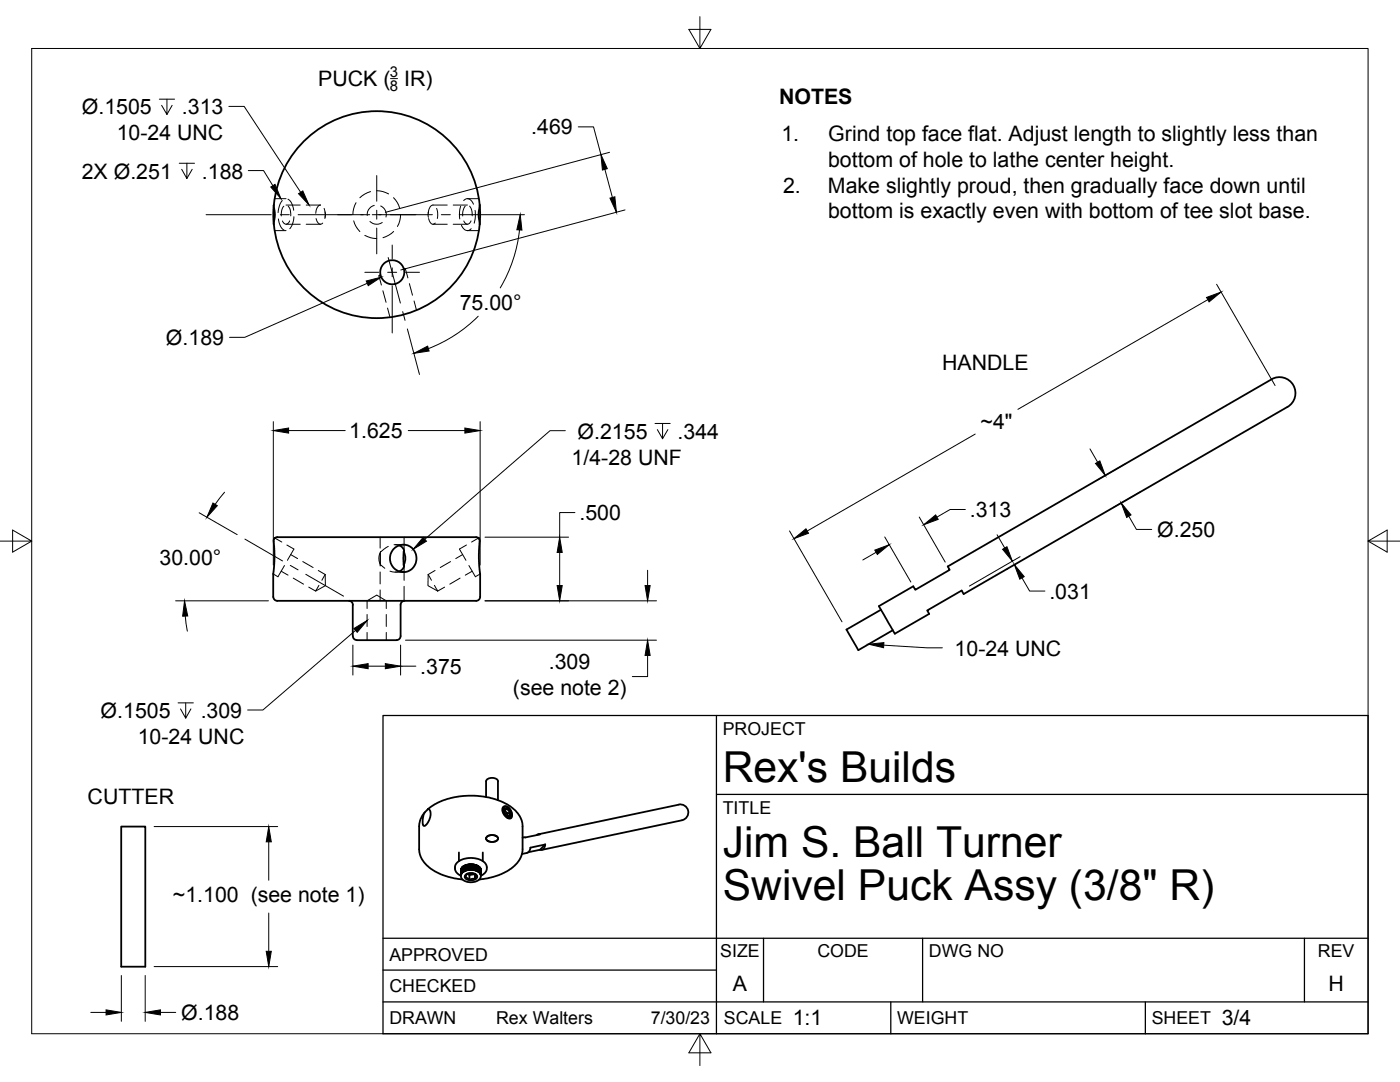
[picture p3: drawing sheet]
<svg xmlns="http://www.w3.org/2000/svg" width="279mm" height="216mm" viewBox="0 0 279 216" stroke-linecap="round" stroke-linejoin="round" font-family="sans-serif">
<!-- layer: Visible -->
<g fill="none" stroke="#000" stroke-width=".36">
<path d="M54.6 40.9l.3 1.8-.3 2.1zM54.7 40.9a20.6 20.6 0 0 1 20.5-18.7 20.6 20.6 0 0 1 20.5 18.7M54.7 44.8a20.6 20.6 0 0 0 20.5 18.7 20.6 20.6 0 0 0 20.5-18.7M95.7 40.9v3.9M95.7 40.9l-.2 1.8 .2 2.1M69.6 119.9a.76 .76 0 0 1 .8 .8v6.2a1.34 1.34 0 0 0 1.8 .8h5.6a3 3 0 0 0 1.9-.2l.2-.6v-6.2a.79 .79 0 0 1 .8-.8M78.7 109.4l.9-.5 1.2-.2 1 .3 .7 .6 .5 1 .1 .9-.3 1.1-.6 .9-1 .6-.9 .1-1.1-.4-.7-.6-.5-.8-.2-1.2 .3-.9zM79.7 108.8l.7 .6 .2 .4v.3M80.6 112.8v.2l-.1 .3-.8 .7M80.6 110.1v2.7M80.6 110.1l.3 1.3-.3 1.3M95 107.2h-39.8l-.4 .2-.2 .4 .2 3.7-.3 3v4.6a1.17 1.17 0 0 0 1.5 .8h39"/>
<path d="M95 107.2l.5 .2 .2 .4-.1 3.7 .2 3v4.6a.79 .79 0 0 1-.8 .8M175.4 120.9l6.9-3.9 .4 .7 6.8-4-.4-.7 64.7-37.3a3.2 3.2 0 0 1 4.3 1.2 3.2 3.2 0 0 1-1.2 4.3l-64.6 37.3-.4-.7-6.9 4 .4 .7-6.8 3.9zM175.8 121.7l-6.9 3.9 2.2 3.9 .2 .2 6.9-3.9M97 159v-3.1a1.38 1.38 0 0 1 2.4 0v3.8M24.2 164.9h4.8v28h-4.8zM84.8 162.1l-.9 1.4-.2 .9v5.5a6.6 6.6 0 0 0 4.7 4.7l2.2 .6 1.7 .3M84.9 162l.7-.6 .3 .5v.7l-.5 1.5-.5 .6-.3 .1-.2-.4-.1-.8 .3-1.1zM85.4 161.5l1.4-1.1 2.5-1 2.5-.5 3.3-.1 2.7 .4 2.3 .8 1.8 1 .9 .6 .7 .9a3.9 3.9 0 0 1 .8 2.4l-.1 5.1a6.7 6.7 0 0 1-4.6 4.6l-2.2 .6-1.7 .3M91.6 170.1v1.7M92 173.4l.1 1.8 .6 .6 1.1 .2 1.1-.1 .9-.5 .2-.5v-1.5M92 174.8l-1-.9-.2-.4 .1-.9 .4-.6 .6-.4 1.8-.4 1.9 .3 .8 .3 .6 .6 .2 .6-.2 .8-.3 .5-.7 .5M92 174.6v.1"/>
<path d="M92 173.6h.1M92 174.4v.2M92 173.4v1.3M92.1 173.3l-.1 1.2M92.1 174.2v.2M92.1 174.3v.1M92.1 173.3v.1M92.1 173.2v1.1M92.2 173.2v1.1M92.2 174h.1M92.2 173.2h.1M92.2 173.1v1.1z"/>
<path d="M92.3 173.1v1M92.3 173.8v.1M92.3 173.1h.1M92.3 174.1h.1M92.4 172.9v1.1zM92.4 172.9v1.1M92.4 173.7h.1M92.4 173h.1M92.5 172.8v1.1M92.6 172.8v1.1M92.6 173.6h.1M92.6 172.9h.1"/>
<path d="M92.6 173.9h.1M92.6 172.8h.1M92.7 172.7v1.1zM92.7 172.7v1.1M92.8 173.5h.1M92.8 172.8h.1M92.8 174.7a1.54 1.54 0 0 1 2.4 .2 1.45 1.45 0 0 1-2.5 0zM92.9 172.7v1.1zM93 172.6v1.1M93 173.4h.1M93 172.7h.1M93 173.7h-.1"/>
<path d="M93 172.6h-.1M93.1 174.4l.7-.2 .8 .2a.35 .35 0 0 1 .4 .5 .49 .49 0 0 1-.3 .5 .49 .49 0 0 1-.5 0 1.46 1.46 0 0 1-1.3-.4zM93.1 172.6v1.1M93.2 172.6v1.1M93.2 173.4h.1M93.2 172.6h.1M93.3 174.4l.4 .2 1-.2M93.4 172.5v1.1zM93.5 172.5v1.1M93.5 173.3h-.1M93.5 172.6h-.1M93.5 173.6h-.1"/>
<path d="M93.5 172.5h-.1M93.6 172.5v1.1zM93.7 174.6v.9M93.7 172.5v1.1M93.7 173.3h-.1M93.7 172.5h-.1M93.7 173.6h-.1M93.9 172.5v1.1zM94 172.5v1.1M94 173.3h-.1M94 172.5h-.1M94 173.5h-.1"/>
<path d="M94.1 172.5v1.1M94.1 173.5l.1 .1M94.1 172.5h.1M94.1 173.3h.1M94.2 172.6v1M94.4 172.5v1.1M94.4 173.6h.1M94.4 172.5h.1M94.4 172.6l.1-.1v1.1l-.1-.3M94.6 173.3h.1M94.7 173.4v.3M94.7 172.6h-.1"/>
<path d="M94.7 172.6v1.1M94.7 172.5h-.1l.1 1.1M94.8 174.5v.8M94.8 173.4h.1M94.8 172.6l.1 .1M94.9 172.7v1M94.9 172.6h-.1l.1 1.1M95.1 172.7v1.1M95.1 172.6v.1M95.1 173.5h.1M95.1 172.7v1M95.1 172.7h.1"/>
<path d="M95.3 173.5v.1M95.3 172.8h.1M95.3 172.8v1.1M95.5 173.6v.1M95.5 173.7v.3M95.5 172.9h.1M95.5 172.9v1.1M95.6 174l.1 .1M95.6 173h.1M95.6 173.8l.1 .3M95.7 173l-.1 .1M95.7 173v1.1"/>
<path d="M95.7 173l-.1 1.1M95.7 173.1v1.1M95.7 174.1l.1 .1M95.7 173.1h.1M95.7 173.2l.1 1-.1-.3M95.7 173.2h.1M95.8 174.1l.1 .2M95.8 174.3h.1M95.8 173.2l.1 1.1M95.8 174h.1M95.9 173.4l.1 1.2M95.9 173.4h.1"/>
<path d="M95.9 173.4v1.1v-.2M96 173.5h.1M96.4 170.1v1.7M97 167.2v.1M97.1 167.1a1.47 1.47 0 0 1 2.3 .2 1.38 1.38 0 0 1-2.4 0zM100.4 161.1l.5-.3 .8 .6 .5 1.1v.5l-.2 .3-.7-.1-.7-.6-.4-.9zM100.6 161.7l.7 .7v.4l.2 .1a.24 .24 0 0 0 .3-.1 .24 .24 0 0 0-.1-.3l.1-.5-.5 .4M100.7 161a1.41 1.41 0 0 1 1.2 2.2 1.41 1.41 0 0 1-1.2-2.2zM100.7 161.4l-.1 .4M100.7 161.4h.2a.31 .31 0 0 1 .4 0 .31 .31 0 0 1 .1 .3l.4 .3M101.2 161l.1 .1M101.3 161.3l-.6 .4"/>
<path d="M101.3 161.3l.6 .7a.56 .56 0 0 1-.4 .9l-.6-.5-.3-.6 .1-.4M101.3 161.3h-.4l-.2 .1M102.2 162.6v.1M104.8 167.1h-.5M105.9 169.1a1.1 1.1 0 0 1-.8 1.1l-.9 .2M107.8 166.5l-.7 .1M107.8 166.5l-3 .6M108.8 168.5l-1 1.1-2.4 .5M108.8 168.5l-3 .6M108.8 168.5a.97 .97 0 0 1-1 1.1M135.4 160.6l-28 5.9M135.4 160.5a1.6 1.6 0 0 1 1.9 1.3 1.6 1.6 0 0 1-1.2 1.9"/>
<path d="M136.1 163.7l-28 5.9"/>
<circle cx="78.3" cy="54.3" r="2.4"/>
</g>
<!-- layer: Hidden -->
<g fill="none" stroke="#000" stroke-width=".2">
<path d="M54.8 39.6h2.3M57.5 39.8a2.8 2.8 0 0 1 1.1 2.2M74 38.2l-1.2 .5-1 .8M75.2 38.1a5 5 0 0 1 2.4 .6M78.5 39.5a4.7 4.7 0 0 1 1.3 2.1M93.3 39.6h2.3M54.8 46h2.3M55.6 43.7l.4 1.5 .7 .7M56.3 40l-.5 1-.3 1.4M56.6 41.1l-.4 .8-.1 1.2M57.1 44.7h2.8M57.1 40.9h2.8"/>
<path d="M57.5 41.1l.4 .7 .1 1.3M57.8 44.1a.72 .72 0 0 1-.7 .6 .72 .72 0 0 1-.7-.6M58.7 43.2l-.4 1.6-.5 .8M61.1 40.9h2.9a1.44 1.44 0 0 0-1 1.7M61.1 44.7h2.9M63.1 43.6a.98 .98 0 0 0 1.1 1.1l.2-.2M64.7 41.6l.2 1.1-.1 .9M64.9 42.3v1.1M70.6 44.1a4.7 4.7 0 0 0 1.2 2.1M71.1 40.4a5 5 0 0 0-.7 2.4M72.8 47a5 5 0 0 0 2.4 .6M73.8 44.2a1.91 1.91 0 0 0 2.5 .2"/>
<path d="M74.7 41a1.91 1.91 0 0 0-1.4 2M75.6 55.1l.5 1.8M75.9 54.8l-.3 .3M75.9 54.9l-.3 .2M76 41.1a1.86 1.86 0 0 1 1 2.2M76.4 58l.6 2.3M78.5 46.2l-.9 .7-1.2 .5M79.9 42.8a4.8 4.8 0 0 1-.6 2.4M80.5 53.5l.4 .1M80.9 53.6l-.3 .1M80.9 53.6l.5 1.9M81.7 56.6l.6 2.3"/>
<path d="M85.5 42.3v1.1M85.5 43.6a.97 .97 0 0 0 1.2 1.1l.2-.2M86.4 44.7h2.9M87.1 41.6l.2 .8v1.2M89.3 40.9h-2.9a1.39 1.39 0 0 0-.9 1.7M90.4 44.7h2.9M90.4 40.9h2.9M91.9 41.1l-.2 1.1 .1 1.5M92.1 44.9a1.15 1.15 0 0 0 .7 1 1.15 1.15 0 0 0 1.2-.3M92.5 40a1.03 1.03 0 0 1 1.1-.3 1.03 1.03 0 0 1 .7 .7l.2 .3M92.8 41.1l-.4 1.1v.9M93.3 46h2.3"/>
<path d="M93.7 41.1l.4 .7 .1 1.3M94 44.1a.72 .72 0 0 1-.7 .6 .72 .72 0 0 1-.7-.6M94.8 42l.1 1.2-.3 1.3M77.3 61.5l.5 1.8M82.6 60l.5 1.9M54.8 107.4l1.4 .8M56.1 114l1.4 .8M56.8 112.8l-1.3 2.3-1-.6M57.3 108.8l1.4 .8-1.3 2.2M58 110.7l1.4 .8M58.5 115.4l2.1 1.2M60.4 112.1l2.1 1.1"/>
<path d="M63.5 113.8l1.4 .8M63.6 116.8l-.6 1.1M64.9 114.6l-.7 1.2M64.9 114.6v2.3l-1.9 1-1.4-.7M75.9 107.2v2.2M75.9 110.6v2.3M75.9 114.1v2.4M75.9 117.7v2.2M75.9 110.1v2.7M75.9 112.8l.9 .6M75.9 110.1a2.79 2.79 0 0 0 0 2.7M77.5 109l-1.6 1.1"/>
<path d="M77.8 114l.8 .2 1.1-.2M78.6 108.7l1.1 .1M78.9 114.2h1.6M78.9 108.7h1.6M80.6 107.2v2.8M80.6 112.9v2.9M80.6 117v2.9M85.4 114.6l.7 1.2M85.4 114.6v2.3l2 1M86.7 116.8l.7 1.1M86.8 113.8l-1.4 .8M88.7 117.2l-1.3 .7"/>
<path d="M89.9 112.1l-2 1.1M91.8 115.4l-2 1.2M92.3 110.7l-1.3 .8M93.1 108.8l-1.4 .8 1.3 2.2M93.6 112.8l1.3 2.3 .9-.6M94.2 114l-1.3 .8M95.5 107.4l-1.4 .8M73.3 121.4v-1.5l1.9-1.2 1.9 1.2v1.5M73.3 122.6v2.4M73.3 126.2v1.5M77.1 122.6v2.4M77.1 126.2v1.5"/>
</g>
<!-- layer: Visible -->
<g fill="#000">
<circle cx="92" cy="173.6" r=".18"/>
<circle cx="95.9" cy="173.5" r=".18"/>
</g>
<!-- layer: Border -->
<path d="M6.3 9.7h266.7v196.6h-266.7zM139.7 3.3v6.4l2.2-3.8h-4.4l2.2 3.8M0 108h6.3l-3.8-2.2v4.4l3.8-2.2M273 108l3.8 2.2v-4.4l-3.8 2.2h6.4M139.7 206.3l-2.2 3.8h4.4l-2.2-3.8v6.3" fill="none" stroke="#000" stroke-width=".2"/>
<!-- layer: Titleblock -->
<path d="M76.4 142.8h196.6v63.5h-196.6zM143 158.5h130M143 142.8v63.5M76.4 199.9h196.6M76.4 193.6h66.6M76.4 187.2h196.6M152.4 187.2v12.7M177.8 199.9v6.4M184.1 187.2v12.7M228.6 199.9v6.4M260.3 187.2v12.7" fill="none" stroke="#000" stroke-width=".25"/>
<!-- layer: Smart Centers -->
<g fill="none" stroke="#000" stroke-width=".2">
<path d="M75.2 35v5.2M41.1 42.8h13M55.9 42.8h1.8M59.5 42.8h14.3M72.8 54.3h2.8M74.3 42.8h12M75.2 42v1.7M75.2 45.5v5.2M77.4 54.3h1.8M77.5 51.4l2.4 9.1M78.3 48.9v2.7M78.3 53.4v1.8"/>
<path d="M78.3 57v9.4M80.9 54.3h2.8M88.1 42.8h1.8M91.7 42.8h13M80.4 62.2l.4 1.7M81.3 65.6l2.4 9.1M48.9 107.6l7.5 4.3M57.9 112.8l1.6 .9M61 114.6l7.6 4.4"/>
</g>
<!-- layer: FD_Dimensions -->
<g fill="none" stroke="#000" stroke-width=".2">
<path d="M115.4 25.3h3l1.5 5.5M120.7 33.8l1.5 5.6M121.6 30.4l-44.7 12M73.3 56.5l-24.4 10.8h-3.1M103.7 45.9a28.6 28.6 0 0 1-3.9 11.5M124.7 41.9l-44.7 12M241 59.8l-37.9 21.9M242.8 56.7l11.7 20.2M95.4 63.1a28.6 28.6 0 0 1-9.9 6.5M44.8 98.2l-1.9 2.4M54.5 84.1v28.7M57.6 85.9h11.3"/>
<path d="M81.5 85.9h11.3M95.8 84.1v28.7M194.6 86.6l-33.5 19.4M217.5 89.6l1.6 2.6M224.6 92.6l-5.5 3.2M227.8 98l-5.6 3.2M35.1 119.9h18.5M39.8 102.3l7.5 4.4M96.8 119.9h34.2M96.8 107.2h16.7M111.7 110.2v6.6M114.7 102.3h-3v4.9"/>
<path d="M129.2 113.8v3M157.6 105.9l10.4 18.2M174.8 110.2l-2.6 1.5M176.6 107.1l5.2 9M183.5 103.2l5.1 9M192.7 101.7h-3.1l-2.6 1.5M199 106.7l1.5 2.6M200.9 113.6h.1M203.6 111.1l-10.1 5.8M204 115.3l1.5 2.6h3M225.3 103l1.5 2.6h3M37 122.9l.4 3"/>
<path d="M70.4 128.7v6M73.5 132.9h3.4M79.9 128.7v6M79.9 132.9h3.1M80.9 127.7h50.1M129.2 130.8v4.2h-3M30.8 164.9h24.6M53.6 168v7.6M24.2 194.6v9.2M29 194.6v9.2M30.8 192.9h24.6M53.6 182.2v7.6"/>
<path d="M18.1 202h3.1M32 202h3.1"/>
</g>
<g fill="#000" stroke="#000" stroke-width=".2">
<path d="M119.9 30.8l1.3 2.9-1 .2zM121.7 39.5l1-.2 .3 3.1zM73.1 56.1l3-.8-2.6 1.7zM103.8 42.8l.4 3.1-1.1-.1zM240.8 59.4l2.9-1.1-2.4 1.9zM82.6 70.5l2.7-1.4 .3 .9zM54.5 85.9l3.1-.5v1zM92.8 85.4l3 .5-3 .5zM218.6 92.5l.9-.5 1.1 2.9zM42.5 100.4l.9 .5-2.1 2.3zM111.2 116.8h1l-.5 3.1zM111.7 107.2l.5 3h-1z"/>
<path d="M128.7 116.8h1.1l-.6 3.1zM158.5 107.5l2.3-2 .6 .9zM174.6 109.8l2.9-1.1-2.4 1.9zM184.3 104.7l2.4-2 .5 .9zM200.1 109.6l.9-.5 1 2.9zM202.4 112.7l2 2.4-.9 .5zM223.8 100.4l1.9 2.3-.8 .6zM36.8 119.9l.7 3-1.1 .1zM70.4 132.9l3.1-.5v1zM76.9 132.4l3 .5-3 .5zM129.2 127.7l.6 3.1h-1.1zM53.6 164.9l.5 3.1h-1z"/>
<path d="M53.1 189.8h1l-.5 3.1zM21.2 201.5l3 .5-3 .5zM29 202l3-.5v1z"/>
</g>
<!-- layer: Hole Notes -->
<path d="M54 37.3l.9-.5 1.2 2.8zM59.6 38.7l.8-.6 1.3 2.8zM84.5 107.2l.6 .8-2.6 1.6zM70.6 125.4l2.7-1.6-2 2.4zM173.3 128.5l3.1-.3-.1 1z" fill="#000" stroke="#000" stroke-width=".2"/>
<g fill="none" stroke="#000" stroke-width=".2">
<path d="M31.8 19.8h3M33.3 19.8v3l-1-1.8M34.4 21l-1.1 1.8M35.8 32.6h3M37.3 32.6v3l-1-1.8M38.4 33.8l-1.1 1.8M45.7 21.2h3l11.3 17.2M49.6 34h3l1.9 3.1M112.8 85.9h-3l-25 21.7M130.7 84.5h3.1M132.2 84.5v3l-1-1.8M133.3 85.7l-1.1 1.8"/>
<path d="M71 125.8l-18.5 15.9h-3.1M176.4 128.7l8.6 .6h3.1M35.5 140.3h3.1M37.1 140.3v3l-1.1-1.8M38.1 141.5l-1 1.8"/>
</g>
<!-- layer: Notes -->
<path d="M77.9 15.7h1.4" fill="none" stroke="#000" stroke-width=".2"/>
<g font-size="8.5">
<text x="144.3" y="156">Rex's Builds</text>
<text x="144.3" y="171">Jim S. Ball Turner</text>
<text x="144.3" y="179.6">Swivel Puck Assy (3/8&quot; R)</text>
</g>
<g font-size="4.3">
<text x="63.5" y="17.2">PUCK ( IR)</text>
<text x="16.3" y="22.8">Ø.1505</text>
<text x="36.3" y="22.8">.313</text>
<text x="155.5" y="20.7">NOTES</text>
<text x="23.3" y="28">10-24 UNC</text>
<text x="106" y="26.8">.469</text>
<text x="155.9" y="28.2">1.</text>
<text x="165.3" y="28.2">Grind top face flat. Adjust length to slightly less than</text>
<text x="16.3" y="35.6">2X Ø.251</text>
<text x="40.3" y="35.6">.188</text>
<text x="165.2" y="33.3">bottom of hole to lathe center height.</text>
<text x="156.3" y="38.4">2.</text>
<text x="165.2" y="38.4">Make slightly proud, then gradually face down until</text>
<text x="165.2" y="43.5">bottom is exactly even with bottom of tee slot base.</text>
<text x="91.8" y="61.8">75.00°</text>
<text x="33.1" y="68.8">Ø.189</text>
<text x="188" y="73.8">HANDLE</text>
<text x="69.7" y="87.4">1.625</text>
<text x="115.3" y="87.5">Ø.2155</text>
<text x="135.2" y="87.5">.344</text>
<text x="195.7" y="85.7">~4&quot;</text>
<text x="114.1" y="92.7">1/4-28 UNF</text>
<text x="115.6" y="103.8">.500</text>
<text x="193.5" y="103.2">.313</text>
<text x="230.9" y="107.1">Ø.250</text>
<text x="31.8" y="112.8">30.00°</text>
<text x="209.4" y="119.4">.031</text>
<text x="190.5" y="130.8">10-24 UNC</text>
<text x="83.9" y="134.4">.375</text>
<text x="109.5" y="133.5">.309</text>
<text x="20.1" y="143.3">Ø.1505</text>
<text x="40" y="143.3">.309</text>
<text x="102.4" y="138.6">(see note 2)</text>
<text x="27.5" y="148.4">10-24 UNC</text>
<text x="17.5" y="160.5">CUTTER</text>
<text x="34.5" y="180">~1.100 (see note 1)</text>
<text x="146.3" y="197.7">A</text>
<text x="265.1" y="197.7">H</text>
<text x="36.2" y="203.5">Ø.188</text>
<text x="158.2" y="204.6">1:1</text>
<text x="243.8" y="204.6">3/4</text>
</g>
<g font-size="3.5">
<text x="144.3" y="146.6">PROJECT</text>
<text x="144.3" y="162.3">TITLE</text>
<text x="77.7" y="191.7">APPROVED</text>
<text x="143.7" y="191">SIZE</text>
<text x="163.1" y="191">CODE</text>
<text x="185.4" y="191">DWG NO</text>
<text x="263" y="191">REV</text>
<text x="77.7" y="198">CHECKED</text>
<text x="77.7" y="204.4">DRAWN</text>
<text x="99" y="204.4">Rex Walters</text>
<text x="129.9" y="204.4">7/30/23</text>
<text x="144.5" y="204.4">SCALE</text>
<text x="179" y="204.4">WEIGHT</text>
<text x="229.8" y="204.4">SHEET</text>
</g>
<g font-size="3">
<text x="77.8" y="15.3">3</text>
<text x="77.8" y="18.2">8</text>
</g>
</svg>
